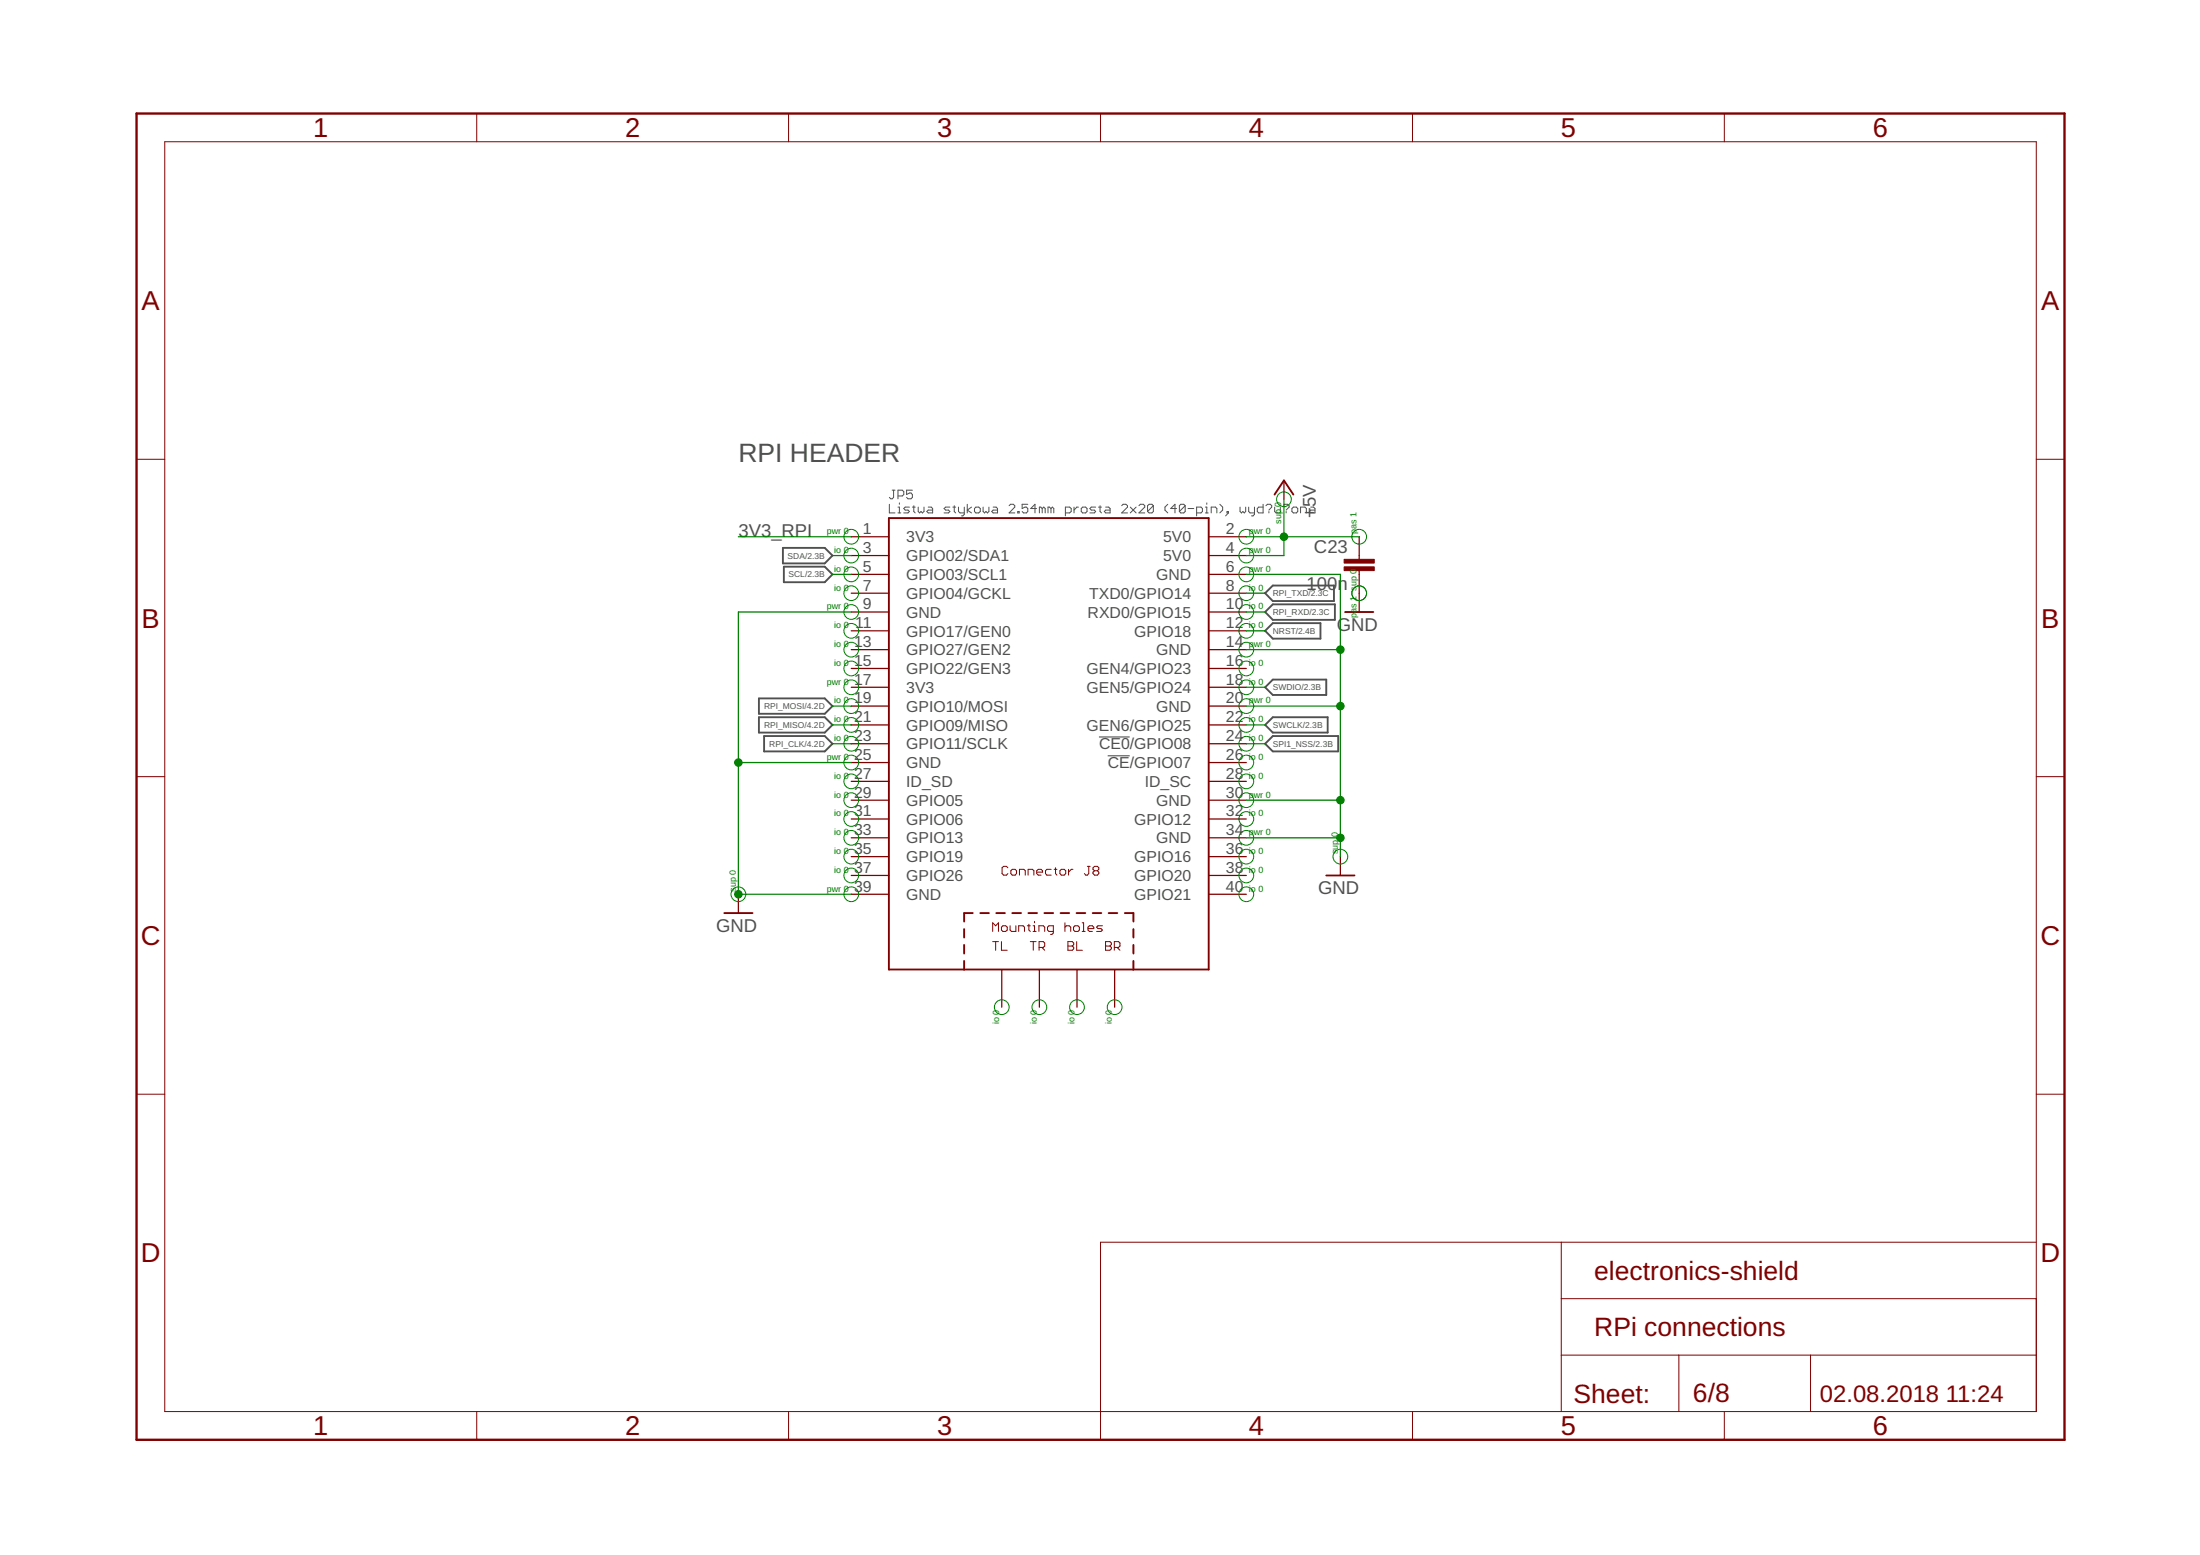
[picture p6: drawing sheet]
<svg xmlns="http://www.w3.org/2000/svg" width="297mm" height="210mm" viewBox="0 0 297 210" stroke-linecap="round" stroke-linejoin="round" font-family="sans-serif">
<g fill="none" stroke="#505050" stroke-width=".14">
<path d="M120.1 68.1v1.1h.7M120.5 66.2h.3M120.6 66.2v.9l-.1 .2h-.2l-.2-.2M121.2 69.2h.4M121.2 68.5h.2v.7M121.2 67h.6l.2-.2v-.4l-.2-.2h-.6v1.1M121.4 67.9v.2M122.8 68.5h-.6l-.2 .1 .2 .3h.4l.2 .1-.2 .2h-.6M123.2 68.5h.4M123.2 66.2h-.8v.6l.4-.3h.2l.2 .3v.3l-.2 .2h-.4l-.2-.2M123.4 68.3v.7l.2 .2M124 68.5v.5l.2 .2 .2-.2 .1 .2 .3-.2v-.5"/>
<path d="M125.3 68.5h.4l.2 .1v.6h-.6l-.2-.2 .2-.1h.6M128.2 68.5h-.5l-.2 .1 .2 .3h.4l.1 .1-.1 .2h-.6M128.7 68.5h.3M128.8 68.3v.7l.2 .2M129.4 68.5v.5l.2 .2h.6M130.2 68.5v.9l-.2 .2h-.2M130.6 68.1v1.1M131.2 68.5l-.6 .4 .6 .3M131.8 68.5h.3l.3 .1v.4l-.3 .2h-.3l-.2-.2v-.4zM132.7 68.5v.5l.2 .2 .2-.2 .2 .2 .2-.2v-.5M134.1 68.5h.4l.2 .1v.6h-.6l-.2-.2 .2-.1h.6M136.2 68.3l.2-.2h.4l.2 .2v.2l-.8 .7h.8"/>
<path d="M137.4 69h.2v.2h-.2zM138.8 68.1h-.8v.5l.4-.1h.2l.2 .1v.4l-.2 .2h-.4l-.2-.2M140 68.6h-.8l.5-.5v1.1M140.7 68.6l-.2-.1h-.2v.7M140.7 68.6v.6M140.7 68.6l.2-.1 .2 .1v.6M141.9 68.6l-.2-.1h-.2v.7M141.9 68.6v.6M141.9 68.6l.2-.1 .2 .1v.6M143.8 69.2h.6l.2-.2v-.4l-.2-.1h-.6v1.1M145 68.5v.7M145.6 68.5h-.2l-.4 .4"/>
<path d="M146 68.6l.2-.1h.4l.2 .1v.4l-.2 .2h-.4l-.2-.2zM147.9 68.5h-.6l-.1 .1 .1 .3h.4l.2 .1-.2 .2h-.5M148.3 68.5h.4M148.5 68.3v.7l.2 .2M149.3 68.5h.4l.2 .1v.6h-.6l-.2-.2 .2-.1h.6M151.4 68.3l.2-.2h.4l.2 .2v.2l-.8 .7h.8M152.6 68.5l.8 .7M153.4 68.5l-.8 .7M153.8 68.3l.2-.2h.4l.2 .2v.2l-.8 .7h.8M155.7 68.3v.7l-.2 .2h-.3l-.3-.2M155.7 68.3l-.2-.2h-.3l-.3 .2v.7M155.7 68.3l-.8 .7"/>
<path d="M157.7 68.1l-.4 .4v.4l.4 .3M158.9 68.6h-.8l.5-.5v1.1M160 68.3v.7l-.2 .2h-.4l-.2-.2M160 68.3l-.2-.2h-.4l-.2 .2v.7M160 68.3l-.8 .7M160.4 68.6h.8M161.6 69.2h.6l.1-.2v-.4l-.1-.1h-.6v1.1M162.8 69.2h.3M162.8 68.5h.1v.7M162.9 67.9v.2M163.5 69.2v-.7h.6l.2 .1v.6M164.7 68.1l.4 .4v.4l-.4 .3"/>
<path d="M165.7 69h.2v.2h-.2zM165.9 69.2l-.4 .4M167.4 68.5v.5l.2 .2 .2-.2 .2 .2 .2-.2v-.5M168.6 68.5v.5l.2 .2h.6M169.4 68.5v.9l-.2 .2h-.2M170.5 68.1v1.1h-.6l-.1-.2v-.4l.1-.1h.6M170.9 68.3l.2-.2h.4l.2 .2v.2l-.4 .4M171.3 69v.2M172.1 68.5v.5l.2 .2h.6v-.7M173.3 68.3l.2-.2h.3l.3 .2v.2l-.4 .4M173.7 69v.2M174.6 68.5h.4l.2 .1v.4l-.2 .2h-.4l-.2-.2v-.4z"/>
<path d="M175.6 69.2v-.7h.6l.2 .1v.6M177 68.5h.4l.1 .1v.6h-.5l-.2-.2 .2-.1h.5"/>
</g>
<path d="M148.4 99.5h4.1M149.6 102h2.9" fill="none" stroke="#505050" stroke-width=".15"/>
<path d="M105.7 74h5.7l1 1-1 1.1h-5.7zM105.8 76.5h5.6l1 1-1 1.1h-5.6zM171.9 79h8.2v2.1h-8.2l-1.1-1zM102.5 96.8h8.9l1 1.1-1 1h-8.9zM102.5 94.3h8.9l1 1-1 1.1h-8.9zM103.2 99.4h8.2l1 1-1 1h-8.2zM171.9 81.6h8.3v2.1h-8.3l-1.1-1.1zM171.9 99.4h8.8v2h-8.8l-1.1-1zM171.9 96.8h7.4v2.1h-7.4l-1.1-1zM171.9 84.1h6.4v2.1h-6.4l-1.1-1zM171.9 91.7h7.2v2.1h-7.2l-1.1-1z" fill="none" stroke="#505050" stroke-width=".25"/>
<g fill="none" stroke="#800000" stroke-width=".25">
<path d="M120 69.9h43.2v61h-43.2zM172.1 66.8l1.3-1.9 1.2 1.9M181.6 82.6h3.8M179.1 118.2h3.8M97.8 123.3h3.8M130.2 125.4v1.2M130.2 127.6v1.1M130.2 129.7v1.2M131.3 123.3h-1.1v1.1M132.4 123.3h1.1M134.5 123.3h1.2M136.7 123.3h1.2"/>
<path d="M138.9 123.3h1.1M141 123.3h1.2M143.2 123.3h1.2M145.4 123.3h1.1M147.5 123.3h1.2M149.7 123.3h1.2M151.9 123.3h1.1v1.1M153 125.4v1.2M153 127.6v1.1M153 129.7v1.2"/>
</g>
<g fill="none" stroke="#800000" stroke-width=".17">
<path d="M114.9 72.5h5.1M114.9 75h5.1M114.9 77.5h5.1M163.2 72.5h5.1M163.2 75h5.1M163.2 77.5h5.1M173.4 64.9v2.5M183.5 72.5v3M183.5 77v5.6M114.9 80.1h5.1M114.9 82.6h5.1M114.9 85.2h5.1"/>
<path d="M114.9 87.7h5.1M114.9 90.2h5.1M114.9 92.8h5.1M114.9 95.3h5.1M114.9 97.9h5.1M163.2 80.1h5.1M163.2 82.6h5.1M163.2 85.2h5.1M163.2 87.7h5.1M163.2 90.2h5.1M163.2 92.8h5.1M163.2 95.3h5.1"/>
<path d="M163.2 97.9h5.1M114.9 100.4h5.1M114.9 102.9h5.1M114.9 105.5h5.1M114.9 108h5.1M114.9 110.6h5.1M114.9 113.1h5.1M114.9 115.6h5.1M114.9 118.2h5.1M163.2 100.4h5.1M163.2 102.9h5.1M163.2 105.5h5.1"/>
<path d="M163.2 108h5.1M163.2 110.6h5.1M163.2 113.1h5.1M163.2 115.6h5.1M163.2 118.2h5.1M181 115.6v2.6M99.7 120.7v2.6M114.9 120.7h5.1M135.3 130.9v5.1M140.3 130.9v5.1M145.4 130.9v5.1M150.5 130.9v5.1"/>
<path d="M163.2 120.7h5.1"/>
</g>
<g fill="#800000" stroke="#800000" stroke-width=".14">
<path d="M181.5 76.5h4v.5h-4z"/>
<path d="M181.5 75.5h4v.5h-4z"/>
</g>
<g fill="none" stroke="#800000" stroke-width=".14">
<path d="M22.2 19.1h252.7v171.4h-252.7zM64.4 15.3v3.8M106.5 15.3v3.8M148.6 15.3v3.8M190.7 15.3v3.8M232.8 15.3v3.8M18.4 62h3.8M274.9 62h3.8M18.4 104.8h3.8M136.1 117.1l-.2-.2h-.4l-.2 .2v.8l.2 .2h.4l.2-.2M136.5 117.5l.2-.2h.4l.1 .2v.4l-.1 .2h-.4l-.2-.2zM137.6 118.1v-.8h.6l.2 .2v.6"/>
<path d="M138.8 118.1v-.8h.6l.2 .2v.6M140 117.7h.8v-.2l-.2-.2h-.4l-.2 .2v.4l.2 .2h.4M141.9 117.3h-.5l-.2 .2v.4l.2 .2h.5M142.3 117.3h.4M142.5 117.1v.8l.2 .2M143.1 117.5l.2-.2h.4l.2 .2v.4l-.2 .2h-.4l-.2-.2zM144.3 117.3v.8M144.9 117.3h-.2l-.4 .4M146.8 116.9h.4M147 116.9v1l-.2 .2h-.2l-.2-.2M147.8 117.5l-.2-.2v-.2l.2-.2h.4l.2 .2v.2l-.2 .2M147.8 117.5l-.2 .2v.2l.2 .2h.4l.2-.2v-.2l-.2-.2"/>
<path d="M147.8 117.5h.4M274.9 104.8h3.8M134 127.1h.8M134 125.7v-1.1l.4 .4 .4-.4v1.1M134.4 127.1v1.2M135.2 127.1v1.2h.8M135.4 125h.4l.2 .2v.3l-.2 .2h-.4l-.2-.2v-.3zM136.4 125v.5l.2 .2h.6v-.7M137.5 125.7v-.7h.6l.2 .2v.5M138.7 125h.4M138.9 124.8v.7l.2 .2M139.1 127.1h.8"/>
<path d="M139.5 125.7h.4M139.5 125h.2v.7M139.5 127.1v1.2M139.7 124.4v.2M140.3 125.7v-.7h.6l.2 .2v.5M140.3 127.9h.6l.2-.2v-.4l-.2-.2h-.6v1.2M140.7 127.9l.4 .4M142.2 125.7h-.6l-.2-.2v-.3l.2-.2h.6v.9l-.2 .2h-.2M143.8 125.2l.2-.2h.4l.2 .2v.5M143.8 124.6v1.1M144.2 127.1h.6l.2 .2v.2l-.2 .2 .2 .2v.2l-.2 .2h-.6zM144.2 127.7h.6"/>
<path d="M144.9 125.2l.2-.2h.4l.2 .2v.3l-.2 .2h-.4l-.2-.2zM145.4 127.1v1.2h.7M146.1 125.7h.4M146.1 124.6h.2v1.1M146.9 125.3h.8v-.1l-.2-.2h-.4l-.2 .2v.3l.2 .2h.4M148.8 125h-.5l-.2 .2 .2 .1h.4l.1 .2-.1 .2h-.6M149.3 127.1h.6l.2 .2v.2l-.2 .2 .2 .2v.2l-.2 .2h-.6zM149.3 127.7h.6M150.5 127.9h.5l.2-.2v-.4l-.2-.2h-.5v1.2M150.8 127.9l.4 .4M18.4 147.7h3.8M274.9 147.7h3.8"/>
<path d="M210.8 175.3h64.1M210.8 167.7v22.8M274.9 167.7h-126.3v26.7M64.4 190.5v3.9M106.5 190.5v3.9M190.7 190.5v3.9M210.8 182.9h64.1M226.7 182.9v7.6M232.8 190.5v3.9M244.5 182.9v7.6"/>
</g>
<path d="M18.4 15.3h260.3v179.1h-260.3z" fill="none" stroke="#800000" stroke-width=".32"/>
<g fill="none" stroke="#008000" stroke-width=".14">
<circle cx="114.9" cy="72.5" r=".99"/>
<circle cx="114.9" cy="75" r=".99"/>
<circle cx="114.9" cy="77.5" r=".99"/>
<circle cx="168.3" cy="72.5" r=".99"/>
<circle cx="168.3" cy="75" r=".99"/>
<circle cx="168.3" cy="77.5" r=".99"/>
<circle cx="173.4" cy="67.4" r=".99"/>
<circle cx="183.5" cy="72.5" r=".99"/>
<circle cx="114.9" cy="87.7" r=".99"/>
<circle cx="114.9" cy="92.8" r=".99"/>
<circle cx="114.9" cy="97.9" r=".99"/>
<circle cx="114.9" cy="90.2" r=".99"/>
<circle cx="114.9" cy="95.3" r=".99"/>
<circle cx="114.9" cy="80.1" r=".99"/>
<circle cx="114.9" cy="82.6" r=".99"/>
<circle cx="114.9" cy="85.2" r=".99"/>
<circle cx="168.3" cy="90.2" r=".99"/>
<circle cx="168.3" cy="95.3" r=".99"/>
<circle cx="168.3" cy="87.7" r=".99"/>
<circle cx="168.3" cy="92.8" r=".99"/>
<circle cx="168.3" cy="97.9" r=".99"/>
<circle cx="168.3" cy="85.2" r=".99"/>
<circle cx="168.3" cy="80.1" r=".99"/>
<circle cx="168.3" cy="82.6" r=".99"/>
<circle cx="183.5" cy="80.1" r=".99"/>
<circle cx="114.9" cy="110.6" r=".99"/>
<circle cx="114.9" cy="113.1" r=".99"/>
<circle cx="114.9" cy="102.9" r=".99"/>
<circle cx="114.9" cy="108" r=".99"/>
<circle cx="114.9" cy="118.2" r=".99"/>
<circle cx="114.9" cy="100.4" r=".99"/>
<circle cx="114.9" cy="105.5" r=".99"/>
<circle cx="114.9" cy="115.6" r=".99"/>
<circle cx="168.3" cy="113.1" r=".99"/>
<circle cx="168.3" cy="100.4" r=".99"/>
<circle cx="168.3" cy="102.9" r=".99"/>
<circle cx="168.3" cy="105.5" r=".99"/>
<circle cx="168.3" cy="108" r=".99"/>
<circle cx="168.3" cy="110.6" r=".99"/>
<circle cx="168.3" cy="115.6" r=".99"/>
<circle cx="168.3" cy="118.2" r=".99"/>
<circle cx="181" cy="115.6" r=".99"/>
<circle cx="99.7" cy="120.7" r=".99"/>
<circle cx="114.9" cy="120.7" r=".99"/>
<circle cx="135.3" cy="136" r=".99"/>
<circle cx="140.3" cy="136" r=".99"/>
<circle cx="145.4" cy="136" r=".99"/>
<circle cx="150.5" cy="136" r=".99"/>
<circle cx="168.3" cy="120.7" r=".99"/>
</g>
<g fill="none" stroke="#008000" stroke-width=".17">
<path d="M99.7 72.5h15.2M112.4 77.5h2.5M112.4 75h2.5M168.3 77.5h12.7v38.1M168.3 72.5h15.2M173.4 67.4v7.6h-5.1M112.4 95.3h2.5M112.4 97.9h2.5M114.9 82.6h-15.2v38.1h15.2M168.3 82.6h2.5M168.3 87.7h12.7M168.3 95.3h12.7"/>
<path d="M168.3 80.1h2.5M168.3 97.9h2.5M168.3 85.2h2.5M168.3 92.8h2.5M99.7 102.9h15.2M112.4 100.4h2.5M168.3 108h12.7M168.3 113.1h12.7M168.3 100.4h2.5"/>
</g>
<g fill="#008000" stroke="#008000" stroke-width=".14">
<circle cx="99.7" cy="102.9" r=".51"/>
<circle cx="99.7" cy="120.7" r=".51"/>
<circle cx="181" cy="87.7" r=".51"/>
<circle cx="181" cy="95.3" r=".51"/>
<circle cx="181" cy="108" r=".51"/>
<circle cx="181" cy="113.1" r=".51"/>
<circle cx="173.4" cy="72.5" r=".51"/>
</g>
<g font-size="3.7" fill="#800000">
<text x="42.3" y="18.5">1</text>
<text x="84.4" y="18.5">2</text>
<text x="126.5" y="18.5">3</text>
<text x="168.6" y="18.5">4</text>
<text x="210.7" y="18.5">5</text>
<text x="252.9" y="18.5">6</text>
<text x="19.1" y="41.9">A</text>
<text x="275.6" y="41.9">A</text>
<text x="19.1" y="84.7">B</text>
<text x="275.6" y="84.7">B</text>
<text x="19" y="127.6">C</text>
<text x="275.5" y="127.6">C</text>
<text x="19" y="170.4">D</text>
<text x="275.5" y="170.4">D</text>
<text x="42.3" y="193.7">1</text>
<text x="84.4" y="193.7">2</text>
<text x="126.5" y="193.7">3</text>
<text x="168.6" y="193.7">4</text>
<text x="210.7" y="193.7">5</text>
<text x="252.9" y="193.7">6</text>
</g>
<text font-size="3.6" fill="#505050" x="99.7" y="62.3">RPI HEADER</text>
<g font-size="3.6" fill="#800000">
<text x="215.3" y="172.8">electronics-shield</text>
<text x="215.3" y="180.4">RPi connections</text>
<text x="212.5" y="189.4">Sheet:</text>
<text x="228.6" y="189.3">6/8</text>
</g>
<g font-size="3.2" fill="#800000">
<text x="245.7" y="189.3">02.08.2018</text>
<text x="262.7" y="189.3">11:24</text>
</g>
<g font-size="2.5" fill="#505050">
<text x="177.7" y="69.9" transform="rotate(-90 177.7 69.9)">+5V</text>
<text x="99.7" y="72.5">3V3_RPI</text>
<text x="177.4" y="74.6">C23</text>
<text x="176.4" y="79.7">100</text>
<text x="180.6" y="79.7">n</text>
<text x="180.5" y="85.2">GND</text>
<text x="96.7" y="125.8">GND</text>
<text x="178" y="120.7">GND</text>
</g>
<g font-size="2.1" fill="#505050">
<text x="116.5" y="72.1">1</text>
<text x="116.5" y="74.6">3</text>
<text x="116.5" y="77.2">5</text>
<text x="122.4" y="73.2">3V3</text>
<text x="122.4" y="75.8">GPIO02/SDA1</text>
<text x="157" y="73.2">5V0</text>
<text x="157" y="75.8">5V0</text>
<text x="165.5" y="72.1">2</text>
<text x="165.5" y="74.6">4</text>
<text x="165.5" y="77.2">6</text>
<text x="116.5" y="79.7">7</text>
<text x="116.5" y="82.3">9</text>
<text x="122.4" y="78.3">GPIO03/SCL1</text>
<text x="122.4" y="80.8">GPIO04/GCKL</text>
<text x="122.4" y="83.4">GND</text>
<text x="146.8" y="83.4">RXD0/GPIO15</text>
<text x="147.1" y="80.8">TXD0/GPIO14</text>
<text x="156.1" y="78.3">GND</text>
<text x="165.5" y="79.7">8</text>
<text x="165.5" y="82.3">10</text>
<text x="115.3" y="87.3">13</text>
<text x="115.3" y="89.9">15</text>
<text x="115.5" y="84.8">11</text>
<text x="122.4" y="85.9">GPIO17/GEN0</text>
<text x="122.4" y="88.5">GPIO27/GEN2</text>
<text x="153.1" y="85.9">GPIO18</text>
<text x="156.1" y="88.5">GND</text>
<text x="165.5" y="84.8">12</text>
<text x="165.5" y="87.3">14</text>
<text x="165.5" y="89.9">16</text>
<text x="115.3" y="92.4">17</text>
<text x="115.3" y="95">19</text>
<text x="122.4" y="91">GPIO22/GEN3</text>
<text x="122.4" y="93.5">3V3</text>
<text x="146.7" y="91">GEN4/GPIO23</text>
<text x="146.7" y="93.5">GEN5/GPIO24</text>
<text x="165.5" y="92.4">18</text>
<text x="165.5" y="95">20</text>
<text x="115.3" y="97.5">21</text>
<text x="115.3" y="100">23</text>
<text x="122.4" y="96.1">GPIO10/MOSI</text>
<text x="122.4" y="98.6">GPIO09/MISO</text>
<text x="122.4" y="101.2">GPIO11/SCLK</text>
<text x="146.7" y="98.6">GEN6/GPIO25</text>
<text x="148.4" y="101.2">CE0/GPIO08</text>
<text x="156.1" y="96.1">GND</text>
<text x="165.5" y="97.5">22</text>
<text x="165.5" y="100">24</text>
<text x="115.3" y="102.6">25</text>
<text x="115.3" y="105.1">27</text>
<text x="115.3" y="107.7">29</text>
<text x="122.4" y="103.7">GND</text>
<text x="122.4" y="106.2">ID_SD</text>
<text x="149.6" y="103.7">CE/GPIO07</text>
<text x="154.6" y="106.2">ID_SC</text>
<text x="165.5" y="102.6">26</text>
<text x="165.5" y="105.1">28</text>
<text x="165.5" y="107.7">30</text>
<text x="115.3" y="110.2">31</text>
<text x="115.3" y="112.7">33</text>
<text x="122.4" y="108.8">GPIO05</text>
<text x="122.4" y="111.3">GPIO06</text>
<text x="122.4" y="113.9">GPIO13</text>
<text x="153.1" y="111.3">GPIO12</text>
<text x="156.1" y="108.8">GND</text>
<text x="156.1" y="113.9">GND</text>
<text x="165.5" y="110.2">32</text>
<text x="165.5" y="112.7">34</text>
<text x="115.3" y="115.3">35</text>
<text x="115.3" y="117.8">37</text>
<text x="122.4" y="116.4">GPIO19</text>
<text x="122.4" y="118.9">GPIO26</text>
<text x="153.1" y="116.4">GPIO16</text>
<text x="153.1" y="118.9">GPIO20</text>
<text x="165.5" y="115.3">36</text>
<text x="165.5" y="117.8">38</text>
<text x="115.3" y="120.4">39</text>
<text x="122.4" y="121.5">GND</text>
<text x="153.1" y="121.5">GPIO21</text>
<text x="165.5" y="120.4">40</text>
</g>
<g font-size="1.2" fill="#008000">
<text x="173" y="70.7" transform="rotate(-90 173 70.7)">sup 0</text>
<text x="111.6" y="72.1">pwr 0</text>
<text x="112.6" y="74.6">io 0</text>
<text x="112.6" y="77.2">io 0</text>
<text x="168.6" y="72.1">pwr 0</text>
<text x="168.6" y="74.6">pwr 0</text>
<text x="168.6" y="77.2">pwr 0</text>
<text x="183.2" y="72.1" transform="rotate(-90 183.2 72.1)">pas 1</text>
<text x="111.6" y="82.3">pwr 0</text>
<text x="112.6" y="79.7">io 0</text>
<text x="168.6" y="79.7">io 0</text>
<text x="168.6" y="82.3">io 0</text>
<text x="183.2" y="83.4" transform="rotate(-90 183.2 83.4)">pas 1 sup 0</text>
<text x="112.6" y="84.8">io 0</text>
<text x="112.6" y="87.3">io 0</text>
<text x="112.6" y="89.9">io 0</text>
<text x="168.6" y="84.8">io 0</text>
<text x="168.6" y="87.3">pwr 0</text>
<text x="168.6" y="89.9">io 0</text>
<text x="111.6" y="92.4">pwr 0</text>
<text x="112.6" y="95">io 0</text>
<text x="168.6" y="92.4">io 0</text>
<text x="168.6" y="95">pwr 0</text>
<text x="112.6" y="97.5">io 0</text>
<text x="112.6" y="100">io 0</text>
<text x="168.6" y="97.5">io 0</text>
<text x="168.6" y="100">io 0</text>
<text x="111.6" y="102.6">pwr 0</text>
<text x="112.6" y="105.1">io 0</text>
<text x="112.6" y="107.7">io 0</text>
<text x="168.6" y="102.6">io 0</text>
<text x="168.6" y="105.1">io 0</text>
<text x="168.6" y="107.7">pwr 0</text>
<text x="112.6" y="110.2">io 0</text>
<text x="112.6" y="112.7">io 0</text>
<text x="168.6" y="110.2">io 0</text>
<text x="168.6" y="112.7">pwr 0</text>
<text x="180.6" y="113" transform="rotate(-90 180.6 113)">0</text>
<text x="112.6" y="115.3">io 0</text>
<text x="112.6" y="117.8">io 0</text>
<text x="168.6" y="115.3">io 0</text>
<text x="168.6" y="117.8">io 0</text>
<text x="180.6" y="115.3" transform="rotate(-90 180.6 115.3)">sup</text>
<text x="99.3" y="120.4" transform="rotate(-90 99.3 120.4)">sup 0</text>
<text x="111.6" y="120.4">pwr 0</text>
<text x="168.6" y="120.4">io 0</text>
<text x="134.9" y="138.3" transform="rotate(-90 134.9 138.3)">io 0</text>
<text x="140" y="138.3" transform="rotate(-90 140 138.3)">io 0</text>
<text x="145.1" y="138.3" transform="rotate(-90 145.1 138.3)">io 0</text>
<text x="150.1" y="138.3" transform="rotate(-90 150.1 138.3)">io 0</text>
</g>
<g font-size="1.1" fill="#505050">
<text x="106.3" y="75.4">SDA/2.3B</text>
<text x="106.5" y="77.9">SCL/2.3B</text>
<text x="171.9" y="80.5">RPI_TXD/2.3C</text>
<text x="171.9" y="83">RPI_RXD/2.3C</text>
<text x="171.9" y="85.6">NRST/2.4B</text>
<text x="103.2" y="95.7">RPI_MOSI/4.2D</text>
<text x="171.9" y="93.2">SWDIO/2.3B</text>
<text x="103.2" y="98.3">RPI_MISO/4.2D</text>
<text x="103.9" y="100.8">RPI_CLK/4.2D</text>
<text x="171.9" y="98.3">SWCLK/2.3B</text>
<text x="171.9" y="100.8">SPI1_NSS/2.3B</text>
</g>
</svg>
